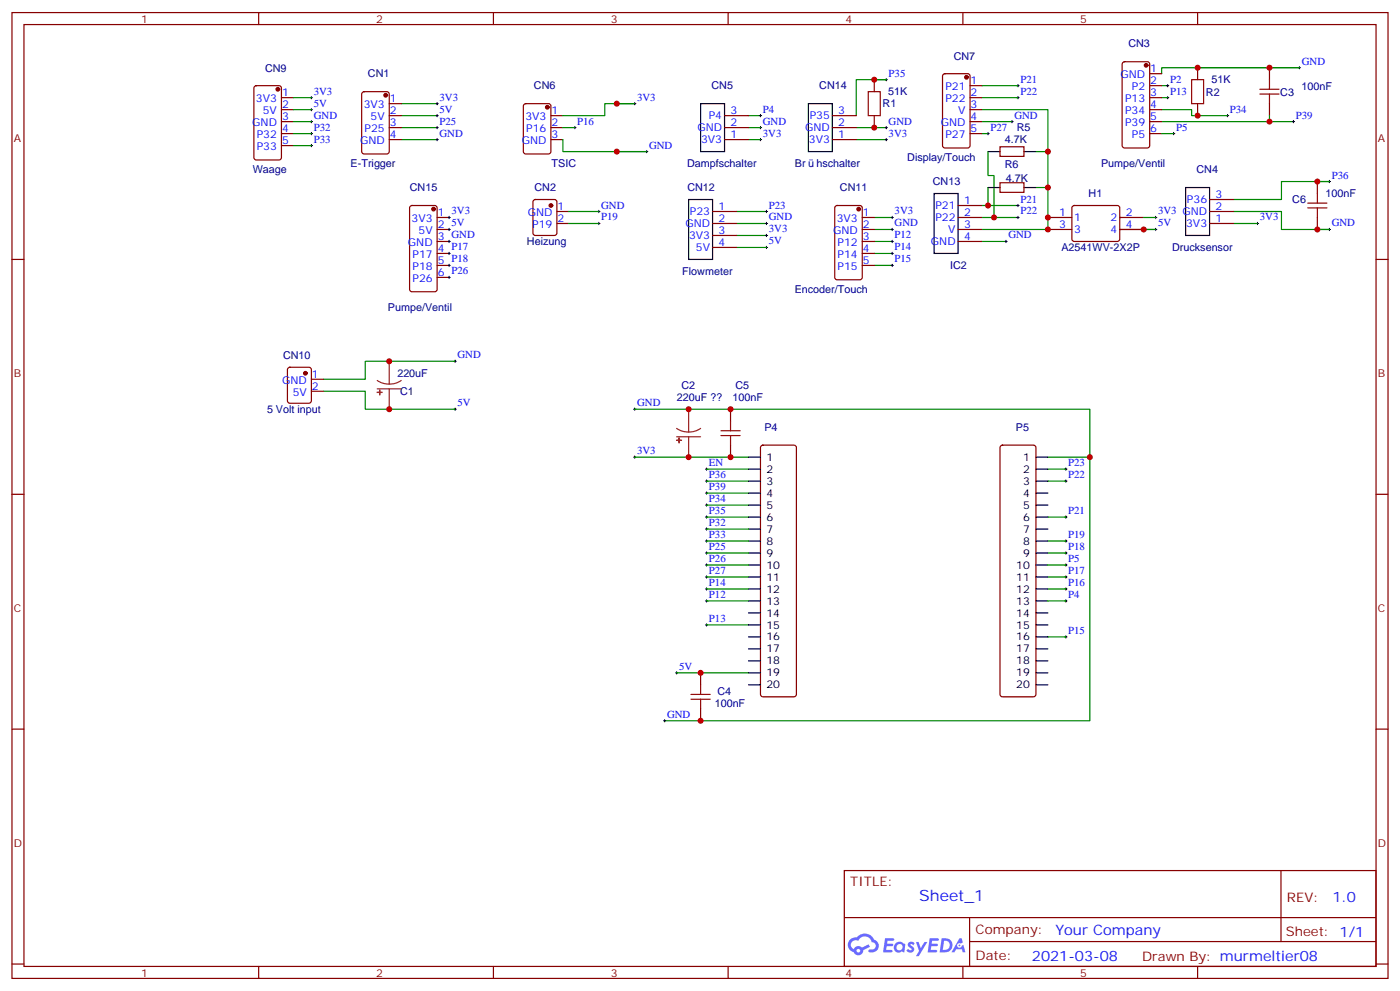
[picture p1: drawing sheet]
<svg xmlns="http://www.w3.org/2000/svg" width="412mm" height="292mm" viewBox="0 0 412 292" stroke-linecap="round" stroke-linejoin="round" font-family="sans-serif">
<g fill="none" stroke="#870000" stroke-width=".35">
<path d="M3.5 3.7h405.4v284.3h-405.4zM7.1 7.2h398.2v277.3h-398.2zM76.2 3.7v3.5M145.3 3.7v3.5M214.5 3.7v3.5M283.6 3.7v3.5M352.8 3.7v3.5M3.5 76.4h3.6M405.3 76.4h3.6M3.5 145.5h3.6M405.3 145.5h3.6M3.5 214.7h3.6"/>
<path d="M405.3 214.7h3.6M248.7 256.3h156.6v28.2h-156.6zM377.3 256.3v20.9M248.7 270.1h156.5M285.6 277.2h119.6M285.6 270.1v14.2M3.5 283.8h3.6M76.2 284.5v3.5M145.3 284.5v3.5M214.5 284.5v3.5M283.6 284.5v3.5M352.8 284.5v3.5"/>
<path d="M405.3 283.8h3.6"/>
</g>
<g fill="#5487ff">
<path d="M267.7 277.5a1.22 1.22 0 0 1 1.7 .2l-.4 .6a.47 .47 0 0 0-.3-.4 .47 .47 0 0 0-.5 .2l.1 .2a1.14 1.14 0 0 1 .8 1.8 1.14 1.14 0 0 1-1.9 0l-.2-.2 .5-.6 .7 .5a.29 .29 0 0 0 .3-.3 .29 .29 0 0 0-.2-.3 1.04 1.04 0 0 1-.6-1.7z"/>
<path d="M260.7 276.2h2.4l.3 .2-.2 .5-1.8 .1-.1 .8h1.5l.3 .4-.3 .4h-1.6l-.2 1.1h1.7l.2 .3-.2 .3-2.6 .1z"/>
<path d="M273.8 276.2h2.4l.3 .2-.1 .5-1.8 .1-.2 .8h1.6l.3 .4-.4 .4-1.6-.1-.1 1.1 1.7 .1 .2 .3-.2 .3-2.6 .1z"/>
<path d="M282.6 276.2h.7l.3 1.3-.6 .3a.69 .69 0 0 0-1 .3 .69 .69 0 0 0 .4 .9 .69 .69 0 0 0 .9-.6l.5-.2 .6 2.2h-.8l-.2-.9h-1.8l-.5 .9h-.8z"/>
<path d="M269.8 277.3h.8l.6 1.8 1.1-1.8h.9l-2.6 4.2h-.8l.9-1.5z"/>
<path d="M277.4 276.2l-.6 4.2h1.3a2.11 2.11 0 0 0 2.5-2.1 2.11 2.11 0 0 0-2.5-2.1zM278.1 277a1.39 1.39 0 0 1 1.7 1.4 1.39 1.39 0 0 1-1.8 1.2h-.3z"/>
<path d="M263.7 277.8a1.54 1.54 0 0 0-.1 2.2 1.54 1.54 0 0 0 2.2 .1l.6 .3 .3-2.3-.2-.3h-.4a1.49 1.49 0 0 0-2.4 0zM264 278.8a.94 .94 0 0 1 1.8 0 .94 .94 0 0 1-1.8 0z"/>
<path d="M250.4 276.6a2.18 2.18 0 0 0 1.1 3.7 1.44 1.44 0 0 0 1.6 .9 1.44 1.44 0 0 0 1.2-1.4l2-1.1-.5-.7-1.9 1a1.47 1.47 0 0 0-2.4 .4 1.39 1.39 0 0 1-.7-1.9 1.39 1.39 0 0 1 2-.5 2.12 2.12 0 0 1 2.2-1.3 2.12 2.12 0 0 1 1.9 1.7 1.14 1.14 0 0 1 1.1 1.4 1.14 1.14 0 0 1-1.7 .7 .43 .43 0 0 0-.5 .4 .43 .43 0 0 0 .4 .5 1.98 1.98 0 0 0 2.5-1.2 1.98 1.98 0 0 0-1.2-2.6 3.1 3.1 0 0 0-5.3-.6l-.9 .1zM252.3 279.9a.55 .55 0 0 1 1.1 0 .55 .55 0 0 1-1.1 0z"/>
<circle cx="282.6" cy="278.3" r=".26"/>
</g>
<path d="M111.1 112l1.7 .8 1.9 .3M111.1 114.5h7.1M114.7 106.4v6.7M114.7 114.5v6M118.2 112l-1.7 .8-1.8 .3M199.3 126.1l1.7 .8 1.8 .3M199.3 128.6h7.1M202.8 120.5v6.7M202.8 128.6v6M206.4 126.1l-1.7 .8-1.9 .3" fill="none" stroke="#8c2424" stroke-width=".35"/>
<g fill="#8c2424" stroke="#8c2424" stroke-width=".35">
<path d="M111.1 115.5h1.4z"/>
<path d="M111.8 114.8l.1 1.4z"/>
<path d="M199.3 129.6h1.4z"/>
<path d="M200 128.9l.1 1.5z"/>
</g>
<g fill="none" stroke="#000" stroke-width=".29">
<path d="M382.4 19.9h.7M382.8 19.6v.7M91.4 28.8h.7M91.4 35.8h.7M91.4 32.3h.7M91.4 39.3h.7M91.7 28.4v.7M91.7 31.9v.7M91.7 35.5v.7M91.7 39v.7M128.4 37.6h.7M128.4 30.5h.7"/>
<path d="M128.4 34h.7M128.8 30.2v.7M128.8 33.7v.7M128.8 37.2v.7M169 37.6h.7M169.3 37.2v.7M186.6 30.5h.7M187 30.2v.7M223.7 37.6h.7M223.7 34h.7M224 33.7v.7M224 37.2v.7"/>
<path d="M260.7 37.6h.7M260.7 23.5h.7M261.1 23.1v.7M261.1 37.2v.7M290.7 39.3h.7M291 39v.7M297.7 35.8h.7M298.1 35.5v.7M299.5 25.2h.7M299.5 28.8h.7M299.9 24.9v.7M299.9 28.4v.7"/>
<path d="M343.6 25.2h.7M343.6 28.8h.7M344 24.9v.7M344 28.4v.7M345.4 39.3h.7M345.7 39v.7M361.2 34h.7M361.6 33.7v.7M380.6 35.8h.8M381 35.5v.7M91.4 42.9h.7M91.7 42.5v.7"/>
<path d="M128.4 41.1h.7M128.8 40.7v.8M190.1 44.6h.8M190.5 44.3v.7M223.7 41.1h.7M224 40.7v.8M260.7 41.1h.7M261.1 40.7v.8M391.2 53.4h.7M391.6 53.1v.7M131.9 67.6h.7M131.9 78.1h.7"/>
<path d="M131.9 74.6h.7M131.9 71.1h.7M131.9 64h.7M132.3 63.7v.7M132.3 67.2v.7M132.3 70.7v.7M132.3 74.3v.7M132.3 77.8v.7M176 65.8h.7M176 62.3h.7M176.4 61.9v.7M176.4 65.4v.7"/>
<path d="M225.4 65.8h.7M225.4 62.3h.7M225.4 69.3h.7M225.4 72.8h.7M225.8 61.9v.7M225.8 65.4v.7M225.8 69v.7M225.8 72.5v.7M262.5 67.6h.7M262.5 78.1h.7M262.5 74.6h.7M262.5 71.1h.7"/>
<path d="M262.5 64h.7M262.8 63.7v.7M262.8 67.2v.7M262.8 70.7v.7M262.8 74.3v.7M262.8 77.8v.7M296 71.1h.7M296.3 70.7v.7M299.5 64h.7M299.5 60.5h.7M299.9 60.1v.8M299.9 63.7v.7"/>
<path d="M340.1 67.6h.7M340.1 64h.7M340.4 63.7v.7M340.4 67.2v.7M370.1 65.8h.7M370.4 65.4v.7M391.2 67.6h.7M391.6 67.2v.7M131.9 81.7h.7M132.3 81.3v.7M133.7 106.4h.7M134.1 106v.7"/>
<path d="M133.7 120.5h.7M134.1 120.1v.7M186.6 120.5h.7M186.6 134.6h.7M187 120.1v.7M187 134.2v.7M207.8 138.1h.7M208.1 137.8v.7M313.6 138.1h.7M314 137.8v.7M207.8 148.7h.7M207.8 152.2h.7"/>
<path d="M207.8 155.8h.7M207.8 159.3h.7M207.8 141.6h.7M207.8 145.2h.7M208.1 141.3v.7M208.1 144.8v.7M208.1 148.3v.7M208.1 151.9v.7M208.1 155.4v.7M208.1 158.9v.7M313.6 152.2h.7M313.6 159.3h.7"/>
<path d="M313.6 141.6h.7M314 141.3v.7M314 151.9v.7M314 158.9v.7M207.8 162.8h.7M207.8 166.3h.7M207.8 169.9h.7M207.8 173.4h.7M207.8 176.9h.7M208.1 162.5v.7M208.1 166v.7M208.1 169.5v.7"/>
<path d="M208.1 173v.7M208.1 176.6v.7M313.6 162.8h.7M313.6 166.3h.7M313.6 169.9h.7M313.6 173.4h.7M313.6 176.9h.7M314 162.5v.7M314 166v.7M314 169.5v.7M314 173v.7M314 176.6v.7"/>
<path d="M199 198.1h.7M199.3 197.7v.7M207.8 184h.7M208.1 183.6v.7M313.6 187.5h.7M314 187.1v.8M195.4 212.2h.7M195.8 211.8v.7"/>
</g>
<g fill="none" stroke="#008700" stroke-width=".35">
<path d="M352.8 19.9h30h-40.6v1.8M86.4 28.8h5.3M86.4 35.8h5.3M86.4 32.3h5.3M86.4 39.3h5.3M118.2 37.6h10.6M118.2 30.5h10.6M118.2 34h10.6M165.8 37.6h3.5M181.7 30.5h5.3h-8.8v3.5h-12.4M220.5 37.6h3.5M220.5 34h3.5"/>
<path d="M252.2 37.6h8.9M257.5 23.5h3.6h-8.9v10.5M289.3 32.3h19.4v35.3h-19.4M289.3 25.2h10.6M289.3 28.8h10.6M289.3 35.8h8.8M289.3 39.3h1.7M342.2 32.3h8.8v1.7h10.6M342.2 25.2h1.8M342.2 28.8h1.8M342.2 35.8h38.8M342.2 39.3h3.5"/>
<path d="M373.9 34v1.8M86.4 42.9h5.3M118.2 41.1h10.6M165.8 41.1v3.5h24.7h-8.8M220.5 41.1h3.5M252.2 41.1h8.9M291 44.6v7.1h1.8v12.3M291 55.2v5.3M305.2 44.6h3.5M305.2 55.2h3.5M388.1 53.4h3.5h-14.1v5.3h-14.1M167.6 65.8h8.8"/>
<path d="M167.6 62.3h8.8M217 65.8h8.8M217 62.3h8.8M217 69.3h8.8M217 72.8h8.8M257.5 74.6h5.3M257.5 71.1h5.3M257.5 64h5.3M257.5 67.6h5.3M257.5 78.1h5.3M289.3 71.1h7M289.3 64h10.6"/>
<path d="M289.3 60.5h10.6M329.8 67.6h10.6M336.9 64h3.5M363.4 62.3h14.1v5.3h14.1h-3.5M363.4 65.8h7M95.2 115.2h12.4v5.3h26.5M134.1 106.4h-26.5v5.3h-12.4M187 120.5h134v14.1h-12.3M187 134.6h33.5M208.1 138.1h12.4M308.7 138.1h5.3M321 134.6v77.6h-125.2"/>
<path d="M208.1 148.7h12.4M208.1 152.2h12.4M208.1 155.8h12.4M208.1 159.3h12.4M208.1 141.6h12.4M208.1 145.2h12.4M308.7 152.2h5.3M308.7 159.3h5.3M308.7 141.6h5.3M208.1 162.8h12.4M208.1 166.3h12.4M208.1 169.9h12.4"/>
<path d="M208.1 173.4h12.4M208.1 176.9h12.4M308.7 162.8h5.3M308.7 166.3h5.3M308.7 169.9h5.3M308.7 173.4h5.3M308.7 176.9h5.3M199.3 198.1h21.2M208.1 184h12.4M308.7 187.5h5.3"/>
</g>
<g fill="none" stroke="#a10000" stroke-width=".35">
<path d="M255.8 27h3.5v7h-3.5zM351 23.5h3.5v7h-3.5zM371.1 26.3h5.7M371.1 27.7h5.7M373.9 23.5v2.8M373.9 27.7v2.8M385.2 59.8h5.7M388.1 57v2.8M385.2 61.2h5.7M388.1 61.2v2.8M212.4 126.8h5.6M212.4 128.2h5.6"/>
<path d="M215.2 124v2.8M215.2 128.2v2.9M203.6 204.4h5.6M203.6 205.8h5.6M206.4 201.6v2.8M206.4 205.8v2.9"/>
</g>
<g fill="none" stroke="#870000" stroke-width=".35">
<path d="M330.8 18.4l.5-.2h6.7l.6 .4 .1 24.3-.5 .6-6.9 .1-.7-.5v-24.2zM352.8 19.9v3.6M373.9 19.9v3.6M75 25.4l.5-.2h6.7l.6 .5 .1 20.7-.5 .6-6.9 .1-.7-.5v-20.7zM82.9 28.8h3.5M82.9 32.3h3.5M82.9 35.8h3.5M82.9 39.3h3.5M106.8 27.2l.4-.2h6.7l.7 .4 .1 17.2-.5 .7h-7l-.6-.4-.1-17.2zM114.7 34h3.5M114.7 37.6h3.5M114.7 30.5h3.5"/>
<path d="M154.4 30.7l.5-.2h6.7l.6 .4 .1 13.7-.5 .7h-6.9l-.7-.4v-13.7zM162.3 34h3.5M162.3 37.6h3.5M213.4 34h7.1M213.4 37.6h7.1M245.2 34h7M245.2 37.6h7M257.5 23.5v3.5M257.5 34v3.6M277.9 21.9l.4-.2h6.7l.7 .4 .1 20.8-.5 .6-7 .1-.6-.5-.1-20.7zM285.8 28.8h3.5M285.8 32.3h3.5"/>
<path d="M285.8 35.8h3.5M285.8 39.3h3.5M285.8 25.2h3.5M338.7 28.8h3.5M338.7 32.3h3.5M338.7 35.8h3.5M338.7 39.3h3.5M338.7 25.2h3.5M338.7 21.7h3.5M352.8 30.5v3.5M373.9 30.5v3.5M82.9 42.9h3.5"/>
<path d="M114.7 41.1h3.5M157.2 58.9l.5-.2h5.6l.7 .5v9.4l-.4 .7h-5.9l-.7-.4v-9.5zM162.3 41.1h3.5M213.4 41.1h7.1M245.2 41.1h7M294.6 43.2h7v2.8h-7zM294.6 53.8h7v2.8h-7zM356.3 58.7h7.1M388.1 53.4v3.6M120.9 60.7l.5-.2h6.7l.6 .4 .1 24.3-.5 .6-6.9 .1-.7-.5-.1-24.2zM128.8 64h3.5M128.8 67.6h3.5"/>
<path d="M128.8 71.1h3.5M128.8 74.6h3.5M128.8 78.1h3.5M164 62.3h3.6M164 65.8h3.6M209.9 62.3h7.1M209.9 65.8h7.1M209.9 69.3h7.1M209.9 72.8h7.1M246.1 60.7l.5-.2h6.7l.6 .4 .1 20.8-.5 .6-6.9 .1-.7-.5v-20.7zM254 64h3.5M254 67.6h3.5"/>
<path d="M254 71.1h3.5M254 74.6h3.5M254 78.1h3.5M282.2 64h7.1M282.2 67.6h7.1M282.2 71.1h7.1M282.2 60.5h7.1M308.7 64h7M308.7 67.6h7M316 60.7l.4-.2h12.7l.5 .2 .2 .5v9.5l-.7 .4-12.9-.1-.5-.6v-9.2zM329.8 64h7.1M329.8 67.6h7.1"/>
<path d="M356.3 62.3h7.1M356.3 65.8h7.1M388.1 64v3.6M128.8 81.7h3.5M84.9 108.3l.5-.2h5.6l.7 .5v9.4l-.4 .7h-5.9l-.7-.5v-9.4zM91.7 111.7h3.5M91.7 115.2h3.5M215.2 120.5v3.5M215.2 131.1v3.5M224.2 131.3l.5-.2h9.2l.5 .2 .2 .5v72.6l-.2 .5-.5 .2h-9.2l-.5-.2-.2-.5v-72.6zM294.8 131.3l.5-.2h9.1l.5 .2 .3 .5v72.6l-.3 .5-.5 .2h-9.1l-.5-.2-.2-.5v-72.6zM206.4 198.1v3.5"/>
<path d="M206.4 208.7v3.5"/>
</g>
<g fill="#870000" stroke="#870000" stroke-width=".35">
<circle cx="161.2" cy="31.6" r=".53"/>
<circle cx="162.3" cy="60.5" r=".53"/>
<circle cx="81.8" cy="26.3" r=".53"/>
<circle cx="90" cy="109.9" r=".53"/>
<circle cx="113.6" cy="28" r=".53"/>
<circle cx="252.9" cy="61.6" r=".53"/>
<circle cx="127.7" cy="61.6" r=".53"/>
<circle cx="284.7" cy="22.8" r=".53"/>
<circle cx="337.6" cy="19.2" r=".53"/>
</g>
<g fill="none" stroke="#000" stroke-width=".35">
<path d="M206.4 30.5h7v14.1h-7zM238.1 30.5h7.1v14.1h-7.1zM202.8 58.7h7.1v17.7h-7.1zM275.2 57h7v17.6h-7zM291 44.6h3.6M291 55.2h3.6M301.6 44.6h3.6M301.6 55.2h3.6M349.2 55.2h7.1v14.1h-7.1zM220.5 134.6h3.5M220.5 138.1h3.5M305.2 134.6h3.5"/>
<path d="M305.2 138.1h3.5M220.5 141.6h3.5M220.5 145.2h3.5M220.5 148.7h3.5M220.5 152.2h3.5M220.5 155.8h3.5M220.5 159.3h3.5M305.2 141.6h3.5M305.2 145.2h3.5M305.2 148.7h3.5M305.2 152.2h3.5M305.2 155.8h3.5"/>
<path d="M305.2 159.3h3.5M220.5 162.8h3.5M220.5 166.3h3.5M220.5 169.9h3.5M220.5 173.4h3.5M220.5 176.9h3.5M305.2 162.8h3.5M305.2 166.3h3.5M305.2 169.9h3.5M305.2 173.4h3.5M305.2 176.9h3.5M220.5 180.4h3.5"/>
<path d="M220.5 184h3.5M220.5 187.5h3.5M220.5 191h3.5M220.5 194.6h3.5M220.5 198.1h3.5M305.2 180.4h3.5M305.2 184h3.5M305.2 187.5h3.5M305.2 191h3.5M305.2 194.6h3.5M305.2 198.1h3.5M220.5 201.6h3.5"/>
<path d="M305.2 201.6h3.5"/>
</g>
<g fill="#c00">
<circle cx="114.7" cy="106.4" r=".88"/>
<circle cx="206.4" cy="198.1" r=".88"/>
<circle cx="206.4" cy="212.2" r=".88"/>
<circle cx="321" cy="134.6" r=".88"/>
<circle cx="181.7" cy="44.6" r=".88"/>
<circle cx="181.7" cy="30.5" r=".88"/>
<circle cx="114.7" cy="120.5" r=".88"/>
<circle cx="202.8" cy="134.6" r=".88"/>
<circle cx="202.8" cy="120.5" r=".88"/>
<circle cx="215.2" cy="120.5" r=".88"/>
<circle cx="215.2" cy="134.6" r=".88"/>
<circle cx="257.5" cy="23.5" r=".88"/>
<circle cx="257.5" cy="37.6" r=".88"/>
<circle cx="352.8" cy="19.9" r=".88"/>
<circle cx="308.7" cy="55.2" r=".88"/>
<circle cx="308.7" cy="44.6" r=".88"/>
<circle cx="291" cy="60.5" r=".88"/>
<circle cx="292.8" cy="64" r=".88"/>
<circle cx="352.8" cy="34" r=".88"/>
<circle cx="373.9" cy="19.9" r=".88"/>
<circle cx="373.9" cy="35.8" r=".88"/>
<circle cx="388.1" cy="67.6" r=".88"/>
<circle cx="388.1" cy="53.4" r=".88"/>
<circle cx="308.7" cy="64" r=".88"/>
<circle cx="308.7" cy="67.6" r=".88"/>
<circle cx="336.9" cy="67.6" r=".88"/>
</g>
<text font-size="4.6" fill="#00f" x="270.8" y="265.3">Sheet_1</text>
<g font-size="4.2" fill="#00f">
<text x="392.5" y="265.6">1.0</text>
<text x="310.9" y="275.1">Your Company</text>
<text x="304" y="282.9">2021-03-08</text>
</g>
<g font-size="3.9" fill="#800">
<text x="250.5" y="260.9">TITLE:</text>
<text x="379.1" y="265.6">REV:</text>
<text x="287.4" y="275.1">Company:</text>
<text x="378.7" y="275.7">Sheet: 1/1</text>
<text x="287.4" y="282.8">Date:</text>
<text x="336.4" y="282.8">Drawn By: murmeltier08</text>
</g>
<g font-size="3.2" fill="#800">
<text x="41.6" y="6.7">1</text>
<text x="110.8" y="6.7">2</text>
<text x="179.9" y="6.7">3</text>
<text x="249.1" y="6.7">4</text>
<text x="318.2" y="6.7">5</text>
<text x="4.1" y="41.8">A</text>
<text x="405.9" y="41.8">A</text>
<text x="4.1" y="110.9">B</text>
<text x="405.9" y="110.9">B</text>
<text x="4.1" y="180.1">C</text>
<text x="405.9" y="180.1">C</text>
<text x="4.1" y="249.2">D</text>
<text x="405.9" y="249.2">D</text>
<text x="41.6" y="287.5">1</text>
<text x="110.8" y="287.5">2</text>
<text x="179.9" y="287.5">3</text>
<text x="249.1" y="287.5">4</text>
<text x="318.2" y="287.5">5</text>
</g>
<g font-size="3.2" fill="#000080">
<text x="280.9" y="17.5">CN7</text>
<text x="332.4" y="13.9">CN3</text>
<text x="78.1" y="21.1">CN9</text>
<text x="108.4" y="22.7">CN1</text>
<text x="157.3" y="26.2">CN6</text>
<text x="209.6" y="26.3">CN5</text>
<text x="241.3" y="26.3">CN14</text>
<text x="261.7" y="28.1">51K</text>
<text x="355.2" y="28.1">R2</text>
<text x="356.9" y="24.6">51K</text>
<text x="377.1" y="28.1">C3</text>
<text x="383.4" y="26.4">100nF</text>
<text x="260" y="31.6">R1</text>
<text x="299.5" y="38.7">R5</text>
<text x="267.3" y="47.5">Display/Touch</text>
<text x="296" y="42.2">4.7K</text>
<text x="74.5" y="51.1">Waage</text>
<text x="103.3" y="49.3">E-Trigger</text>
<text x="162.5" y="49.3">TSIC</text>
<text x="202.4" y="49.3">Dampfschalter</text>
<text x="234.2" y="49.3">Br</text>
<text x="240.5" y="49.3">hschalter</text>
<text x="296" y="49.6">R6</text>
<text x="296.3" y="53.4">4.7K</text>
<text x="324.4" y="49.3">Pumpe/Ventil</text>
<text x="352.4" y="51">CN4</text>
<text x="120.7" y="56.2">CN15</text>
<text x="157.5" y="56.3">CN2</text>
<text x="202.5" y="56.3">CN12</text>
<text x="247.4" y="56.3">CN11</text>
<text x="274.8" y="54.6">CN13</text>
<text x="320.7" y="58.1">H1</text>
<text x="380.7" y="59.9">C6</text>
<text x="390.4" y="58.1">100nF</text>
<text x="155.2" y="72.2">Heizung</text>
<text x="312.7" y="74">A2541WV-2X2P</text>
<text x="345.3" y="74">Drucksensor</text>
<text x="201" y="81">Flowmeter</text>
<text x="279.8" y="79.3">IC2</text>
<text x="234.1" y="86.3">Encoder/Touch</text>
<text x="114.3" y="91.6">Pumpe/Ventil</text>
<text x="83.4" y="105.7">CN10</text>
<text x="117" y="111">220uF</text>
<text x="117.8" y="116.3">C1</text>
<text x="199.4" y="118.1">220uF ??</text>
<text x="200.7" y="114.6">C2</text>
<text x="215.8" y="118.1">100nF</text>
<text x="216.6" y="114.6">C5</text>
<text x="78.7" y="121.6">5 Volt input</text>
<text x="225.2" y="126.8">P4</text>
<text x="299.3" y="126.8">P5</text>
<text x="210.5" y="208">100nF</text>
<text x="211.3" y="204.5">C4</text>
</g>
<g font-size="3.2" fill="#00f">
<text x="261.8" y="22.6">P35</text>
<text x="330.1" y="23.1">GND</text>
<text x="338.8" y="21.3">1</text>
<text x="383.5" y="19.1">GND</text>
<text x="83.1" y="28.4">1</text>
<text x="92.4" y="27.9">3V3</text>
<text x="129.5" y="29.6">3V3</text>
<text x="187.7" y="29.6">3V3</text>
<text x="278.5" y="26.6">P21</text>
<text x="285.9" y="24.9">1</text>
<text x="285.9" y="28.4">2</text>
<text x="300.6" y="24.3">P21</text>
<text x="300.6" y="27.9">P22</text>
<text x="333.4" y="26.6">P2</text>
<text x="338.8" y="24.9">2</text>
<text x="338.8" y="28.4">3</text>
<text x="344.7" y="27.9">P13</text>
<text x="344.7" y="24.3">P2</text>
<text x="75.4" y="30.2">3V3</text>
<text x="77.4" y="33.7">5V</text>
<text x="83.1" y="31.9">2</text>
<text x="83.1" y="35.5">3</text>
<text x="92.4" y="31.4">5V</text>
<text x="92.4" y="34.9">GND</text>
<text x="107.1" y="31.9">3V3</text>
<text x="109.2" y="35.5">5V</text>
<text x="114.8" y="30.2">1</text>
<text x="114.8" y="33.7">2</text>
<text x="129.5" y="33.2">5V</text>
<text x="154.8" y="35.5">3V3</text>
<text x="162.5" y="33.7">1</text>
<text x="208.8" y="35.1">P4</text>
<text x="215.2" y="33.7">3</text>
<text x="224.7" y="33.2">P4</text>
<text x="238.5" y="35.1">P35</text>
<text x="246.9" y="33.7">3</text>
<text x="278.5" y="30.2">P22</text>
<text x="282.3" y="33.7">V</text>
<text x="285.9" y="31.9">3</text>
<text x="285.9" y="35.5">4</text>
<text x="298.8" y="34.9">GND</text>
<text x="331.4" y="30.2">P13</text>
<text x="331.4" y="33.7">P34</text>
<text x="338.8" y="31.9">4</text>
<text x="338.8" y="35.5">5</text>
<text x="362.3" y="33.2">P34</text>
<text x="381.7" y="34.9">P39</text>
<text x="74.3" y="37.2">GND</text>
<text x="75.6" y="40.7">P32</text>
<text x="83.1" y="39">4</text>
<text x="92.4" y="38.5">P32</text>
<text x="92.4" y="42">P33</text>
<text x="107.4" y="39">P25</text>
<text x="114.8" y="37.2">3</text>
<text x="114.8" y="40.7">4</text>
<text x="129.5" y="40.2">GND</text>
<text x="129.5" y="36.7">P25</text>
<text x="155" y="39">P16</text>
<text x="162.5" y="37.2">2</text>
<text x="162.5" y="40.7">3</text>
<text x="170" y="36.7">P16</text>
<text x="205.4" y="38.6">GND</text>
<text x="215.2" y="40.7">1</text>
<text x="215.2" y="37.2">2</text>
<text x="224.7" y="40.2">3V3</text>
<text x="224.7" y="36.7">GND</text>
<text x="237.2" y="38.6">GND</text>
<text x="246.9" y="40.7">1</text>
<text x="246.9" y="37.2">2</text>
<text x="261.8" y="40.2">3V3</text>
<text x="261.8" y="36.7">GND</text>
<text x="277.2" y="37.2">GND</text>
<text x="278.5" y="40.7">P27</text>
<text x="285.9" y="39">5</text>
<text x="291.7" y="38.5">P27</text>
<text x="331.4" y="37.2">P39</text>
<text x="333.4" y="40.7">P5</text>
<text x="338.8" y="39">6</text>
<text x="346.4" y="38.5">P5</text>
<text x="75.6" y="44.3">P33</text>
<text x="83.1" y="42.5">5</text>
<text x="106.1" y="42.5">GND</text>
<text x="153.7" y="42.5">GND</text>
<text x="191.2" y="43.7">GND</text>
<text x="206.5" y="42.2">3V3</text>
<text x="238.3" y="42.2">3V3</text>
<text x="392.3" y="52.6">P36</text>
<text x="300.6" y="59.6">P21</text>
<text x="349.7" y="59.8">P36</text>
<text x="358.1" y="58.4">3</text>
<text x="121.3" y="65.4">3V3</text>
<text x="128.9" y="63.7">1</text>
<text x="133" y="63.1">3V3</text>
<text x="155.5" y="63.7">GND</text>
<text x="164.2" y="61.9">1</text>
<text x="164.2" y="65.4">2</text>
<text x="177.1" y="61.4">GND</text>
<text x="177.1" y="64.9">P19</text>
<text x="203.2" y="63.3">P23</text>
<text x="211.7" y="61.9">1</text>
<text x="211.7" y="65.4">2</text>
<text x="226.5" y="64.9">GND</text>
<text x="226.5" y="61.4">P23</text>
<text x="246.5" y="65.4">3V3</text>
<text x="254.2" y="63.7">1</text>
<text x="263.5" y="63.1">3V3</text>
<text x="275.6" y="61.6">P21</text>
<text x="275.6" y="65.1">P22</text>
<text x="284" y="60.1">1</text>
<text x="284" y="63.7">2</text>
<text x="300.6" y="63.1">P22</text>
<text x="312" y="63.7">1</text>
<text x="316.4" y="65.1">1</text>
<text x="327.1" y="65.1">2</text>
<text x="331.6" y="63.7">2</text>
<text x="341.1" y="63.1">3V3 GND</text>
<text x="358.1" y="65.4">1</text>
<text x="358.1" y="61.9">2</text>
<text x="371.1" y="64.9">3V3</text>
<text x="123.3" y="69">5V</text>
<text x="128.9" y="67.2">2</text>
<text x="128.9" y="70.7">3 GND</text>
<text x="133" y="66.7">5V</text>
<text x="156.8" y="67.2">P19</text>
<text x="201.9" y="66.9">GND</text>
<text x="203" y="70.4">3V3</text>
<text x="211.7" y="69">3</text>
<text x="226.5" y="68.4">3V3</text>
<text x="226.5" y="72">5V</text>
<text x="245.4" y="69">GND</text>
<text x="254.2" y="67.2">2</text>
<text x="254.2" y="70.7">3</text>
<text x="263.5" y="70.2">P12</text>
<text x="263.5" y="66.7">GND</text>
<text x="279.3" y="68.6">V</text>
<text x="284" y="67.2">3</text>
<text x="284" y="70.7">4</text>
<text x="297" y="70.2">GND</text>
<text x="312" y="67.2">3</text>
<text x="316.4" y="68.6">3</text>
<text x="327.1" y="68.6">4</text>
<text x="331.6" y="67.2">4</text>
<text x="341.1" y="66.7">5V</text>
<text x="349.4" y="66.9">3V3</text>
<text x="392.3" y="66.7">GND</text>
<text x="120.2" y="72.5">GND</text>
<text x="121.5" y="76">P17</text>
<text x="128.9" y="74.3">4 P17</text>
<text x="128.9" y="77.8">5 P18</text>
<text x="205" y="73.9">5V</text>
<text x="211.7" y="72.5">4</text>
<text x="246.7" y="72.5">P12</text>
<text x="246.7" y="76">P14</text>
<text x="254.2" y="74.3">4</text>
<text x="254.2" y="77.8">5</text>
<text x="263.5" y="77.3">P15</text>
<text x="263.5" y="73.7">P14</text>
<text x="274.2" y="72.1">GND</text>
<text x="121.5" y="79.6">P18</text>
<text x="121.5" y="83.1">P26</text>
<text x="128.9" y="81.3">6 P26</text>
<text x="246.7" y="79.6">P15</text>
<text x="134.8" y="105.5">GND</text>
<text x="83.1" y="113.1">GND</text>
<text x="91.9" y="111.3">1</text>
<text x="86.2" y="116.6">5V</text>
<text x="91.9" y="114.8">2</text>
<text x="134.8" y="119.6">5V</text>
<text x="187.7" y="119.6">GND</text>
<text x="187.7" y="133.7">3V3</text>
<text x="208.8" y="137.2">EN</text>
<text x="314.7" y="137.2">P23</text>
<text x="208.8" y="140.8">P36</text>
<text x="314.7" y="140.8">P22</text>
<text x="208.8" y="147.8">P34</text>
<text x="208.8" y="144.3">P39</text>
<text x="208.8" y="151.3">P35</text>
<text x="208.8" y="154.9">P32</text>
<text x="314.7" y="151.3">P21</text>
<text x="208.8" y="158.4">P33</text>
<text x="208.8" y="161.9">P25</text>
<text x="314.7" y="158.4">P19</text>
<text x="314.7" y="161.9">P18</text>
<text x="208.8" y="165.5">P26</text>
<text x="314.7" y="165.5">P5</text>
<text x="208.8" y="169">P27</text>
<text x="208.8" y="172.5">P14</text>
<text x="314.7" y="169">P17</text>
<text x="314.7" y="172.5">P16</text>
<text x="208.8" y="176">P12</text>
<text x="314.7" y="176">P4</text>
<text x="208.8" y="183.1">P13</text>
<text x="314.7" y="186.6">P15</text>
<text x="200" y="197.2">5V</text>
<text x="196.5" y="211.3">GND</text>
</g>
<g font-size="3.2">
<text x="225.8" y="135.6">1</text>
<text x="301.4" y="135.6">1</text>
<text x="225.8" y="139.2">2</text>
<text x="225.8" y="142.7">3</text>
<text x="301.4" y="139.2">2</text>
<text x="301.4" y="142.7">3</text>
<text x="225.8" y="146.2">4</text>
<text x="225.8" y="149.8">5</text>
<text x="301.4" y="146.2">4</text>
<text x="301.4" y="149.8">5</text>
<text x="225.8" y="153.3">6</text>
<text x="301.4" y="153.3">6</text>
<text x="225.8" y="156.8">7</text>
<text x="225.8" y="160.3">8</text>
<text x="301.4" y="156.8">7</text>
<text x="301.4" y="160.3">8</text>
<text x="225.8" y="163.9">9</text>
<text x="225.8" y="167.4">10</text>
<text x="299.4" y="167.4">10</text>
<text x="301.4" y="163.9">9</text>
<text x="225.8" y="170.9">11</text>
<text x="299.4" y="170.9">11</text>
<text x="225.8" y="174.4">12</text>
<text x="225.8" y="178">13</text>
<text x="299.4" y="174.4">12</text>
<text x="299.4" y="178">13</text>
<text x="225.8" y="181.5">14</text>
<text x="225.8" y="185">15</text>
<text x="299.4" y="181.5">14</text>
<text x="299.4" y="185">15</text>
<text x="225.8" y="188.6">16</text>
<text x="299.4" y="188.6">16</text>
<text x="225.8" y="192.1">17</text>
<text x="225.8" y="195.6">18</text>
<text x="299.4" y="192.1">17</text>
<text x="299.4" y="195.6">18</text>
<text x="225.8" y="199.1">19</text>
<text x="225.8" y="202.7">20</text>
<text x="299.4" y="199.1">19</text>
<text x="299.4" y="202.7">20</text>
</g>
</svg>
